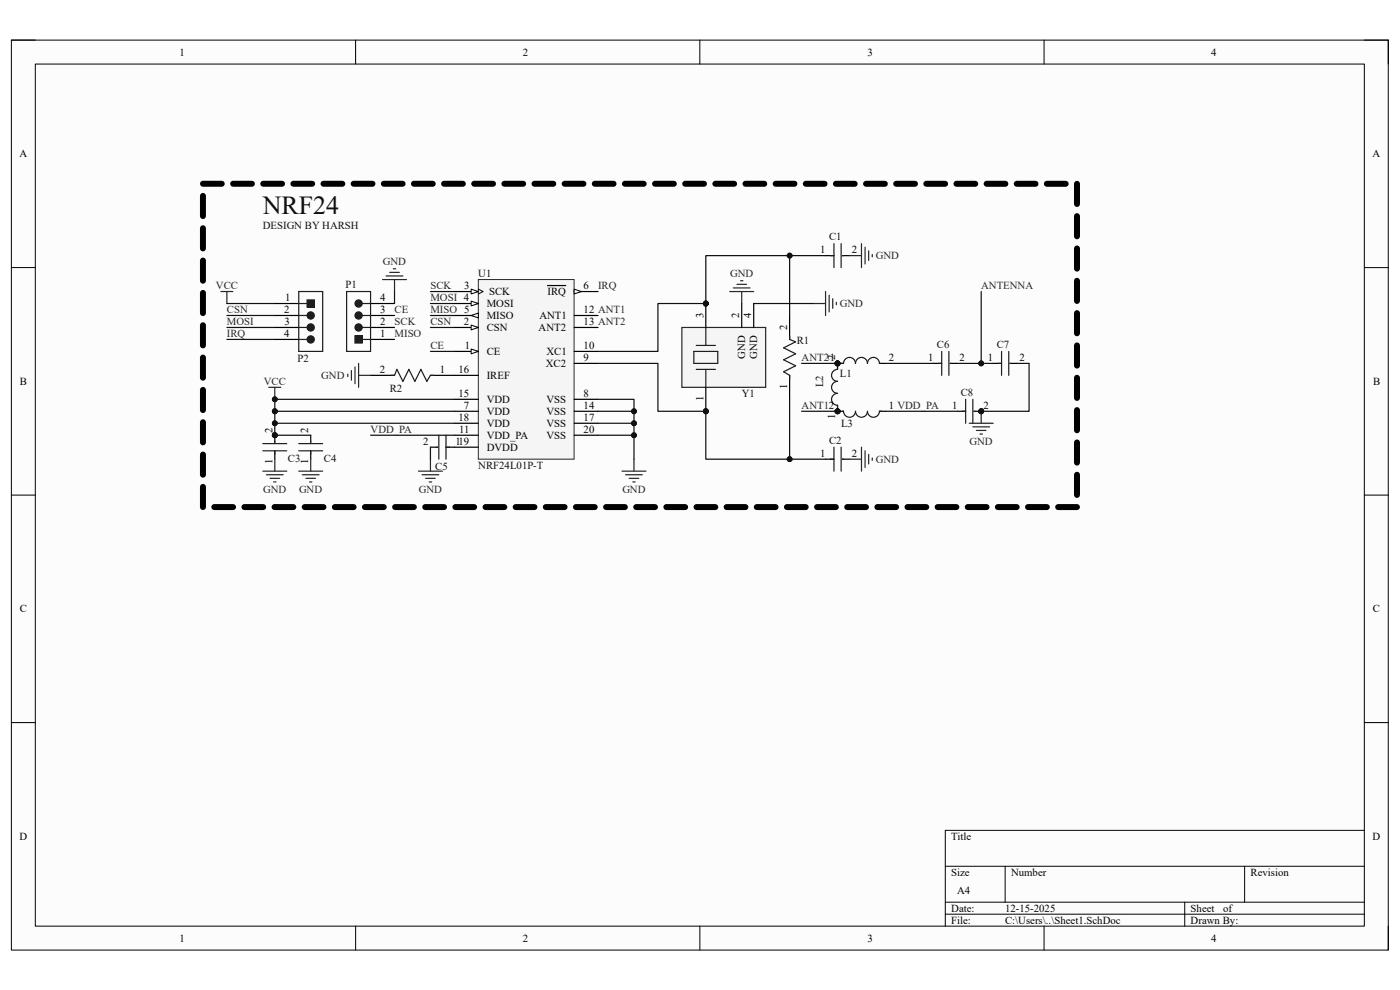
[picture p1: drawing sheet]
<svg xmlns="http://www.w3.org/2000/svg" width="297mm" height="210mm" viewBox="0 0 297 210" stroke-linecap="round" stroke-linejoin="round" font-family="sans-serif">
<path d="M2.4 8.5h292.1v193h-292.1z" fill-rule="evenodd" fill="#fcfcfc"/>
<path d="M2.4 8.5h292.1v193h-292.1z" fill="none" stroke="#000" stroke-width=".21"/>
<path d="M7.5 13.6h281.9v182.9h-281.9z" fill-rule="evenodd" fill="#fcfcfc"/>
<g fill="none" stroke="#000" stroke-width=".21">
<path d="M2.4 8.5h5.1M7.5 13.6h281.9v182.9h-281.9zM75.4 8.5v5.1M148.5 8.5v5.1M221.5 8.5v5.1M289.4 8.5h5.1v5.1M2.4 56.8h5.1M289.4 56.8h5.1M2.4 105h5.1M289.4 105h5.1M2.4 153.3h5.1M289.4 153.3h5.1"/>
<path d="M289.4 176.1h-88.9v20.4M75.4 196.5v5M148.5 196.5v5M200.5 183.8h88.9M200.5 191.4h88.9M200.5 193.9h88.9M213.2 183.8v7.6M221.5 196.5v5M251.3 191.4v5.1M264 183.8v7.6M294.5 196.5v5"/>
</g>
<path d="M101.5 59.3h20.3v38.1h-20.3z" fill-rule="evenodd" fill="#f5f5f5"/>
<path d="M101.5 59.3h20.3v38.1h-20.3z" fill="none" stroke="#262626" stroke-width=".21"/>
<path d="M96.4 74.5h5.1" fill="none" stroke="#000" stroke-width=".25"/>
<path d="M100 74l1.5 .5-1.5 .6z" fill="#fbfbfb"/>
<path d="M100 74l1.5 .5-1.5 .6z" fill="none" stroke="#000" stroke-width=".21"/>
<path d="M96.4 69.5h5.1M96.4 79.6h5.1M121.8 74.5h5.1M121.8 66.9h5.1M121.8 69.5h5.1M96.4 92.3h5.1M96.4 84.7h5.1M96.4 89.8h5.1M96.4 94.9h5.1M121.8 87.2h5.1M121.8 89.8h5.1" fill="none" stroke="#000" stroke-width=".25"/>
<path d="M100 69l1.5 .5-1.5 .5z" fill="#fbfbfb"/>
<path d="M100 69l1.5 .5-1.5 .5z" fill="none" stroke="#000" stroke-width=".21"/>
<path d="M96.4 61.8h5.1M121.8 92.3h5.1" fill="none" stroke="#000" stroke-width=".25"/>
<path d="M100 61.3l1.5 .5-1.5 .6z" fill="#fbfbfb"/>
<path d="M100 61.3l1.5 .5-1.5 .6zM101.5 61.3l1 .5-1 .6" fill="none" stroke="#000" stroke-width=".21"/>
<path d="M96.4 64.4h5.1" fill="none" stroke="#000" stroke-width=".25"/>
<path d="M100 63.9l1.5 .5-1.5 .5z" fill="#fbfbfb"/>
<path d="M100 63.9l1.5 .5-1.5 .5z" fill="none" stroke="#000" stroke-width=".21"/>
<path d="M96.4 66.9h5.1" fill="none" stroke="#000" stroke-width=".25"/>
<path d="M100 66.9l1.5-.5v1z" fill="#fbfbfb"/>
<path d="M100 66.9l1.5-.5v1z" fill="none" stroke="#000" stroke-width=".21"/>
<path d="M121.8 61.8h5.1" fill="none" stroke="#000" stroke-width=".25"/>
<path d="M121.8 61.3l1.5 .5-1.5 .6z" fill="#fbfbfb"/>
<path d="M121.8 61.3l1.5 .5-1.5 .6z" fill="none" stroke="#000" stroke-width=".21"/>
<path d="M116.2 60.6h3.8M121.8 77.1h5.1M96.4 87.2h5.1M121.8 84.7h5.1" fill="none" stroke="#000" stroke-width=".25"/>
<circle cx="149.7" cy="87.2" r=".51" fill="#0e0e0e"/>
<circle cx="149.7" cy="87.2" r=".51" fill="none" stroke="#0e0e0e" stroke-width=".21"/>
<circle cx="149.7" cy="64.4" r=".51" fill="#0e0e0e"/>
<circle cx="149.7" cy="64.4" r=".51" fill="none" stroke="#0e0e0e" stroke-width=".21"/>
<path d="M144.7 69.5h17.7v12.7h-17.7z" fill-rule="evenodd" fill="#f5f5f5"/>
<path d="M144.7 69.5h17.7v12.7h-17.7z" fill="none" stroke="#262626" stroke-width=".25"/>
<path d="M147.2 74.5h5.1v2.6h-5.1zM147.7 78.4h4.1M147.7 73.3h4.1M149.7 69.5v3.8M149.7 78.4v3.8" fill="none" stroke="#1c1c1c" stroke-width=".25"/>
<path d="M149.7 82.2v5" fill="none" stroke="#000" stroke-width=".25"/>
<circle cx="149.7" cy="87.2" r=".51" fill="#0e0e0e"/>
<circle cx="149.7" cy="87.2" r=".51" fill="none" stroke="#0e0e0e" stroke-width=".21"/>
<path d="M149.7 64.4v5.1" fill="none" stroke="#000" stroke-width=".25"/>
<circle cx="149.7" cy="64.4" r=".51" fill="#0e0e0e"/>
<circle cx="149.7" cy="64.4" r=".51" fill="none" stroke="#0e0e0e" stroke-width=".21"/>
<path d="M175.1 54.2h1.8M178.7 54.2h1.5M78.6 79.6h5.1M91.3 79.6h5.1M157.4 64.4v5.1M159.9 64.4v5.1M167.5 66.9v5.1M167.5 79.6v5.1M175.1 97.4h1.8M178.7 97.4h1.5" fill="none" stroke="#000" stroke-width=".25"/>
<path d="M176.2 54.2h.7M176.9 51.7v5.1M178.4 51.7v5.1M178.7 54.2h.3M82.9 79.6h.8l.5-1.2 1.3 2.5 1.2-2.5 1.3 2.5 1.3-2.5 1.3 2.5 .7-1.3h.8M167.5 71.2v.8l1.3 .5-2.6 1.3 2.6 1.3-2.6 1.2 2.6 1.3-2.6 1.3 1.3 .7v.8M176.2 97.4h.7M176.9 94.9v5M178.4 94.9v5M178.7 97.4h.3" fill="none" stroke="#1c1c1c" stroke-width=".25"/>
<g fill="none" stroke="#262626" stroke-width=".25">
<path d="M157.1 59.6h.5M180.2 54.2h2.6M182.8 51.7v5.1M183.5 52.5v3.5M184.3 53.2v2M185 54v.5M73.8 79.4v.5M74.6 78.6v2M75.3 77.8v3.6M76.1 77.1v5.1M76.1 79.6h2.5M154.8 61.8h5.1"/>
<path d="M155.6 61.1h3.5M156.3 60.3h2.1M157.4 61.8v2.6M172.6 64.4h2.5M175.1 61.8v5.1M175.9 62.6v3.6M176.7 63.4v2M177.4 64.1v.5M132 99.9h5M134.5 97.4v2.5M180.2 97.4h2.6M182.8 94.9v5"/>
<path d="M183.5 95.6v3.6M184.3 96.4v2M185 97.2v.5M132.7 100.7h3.6M133.5 101.5h2M134.2 102.2h.6"/>
</g>
<circle cx="58.3" cy="92.3" r=".51" fill="#0e0e0e"/>
<circle cx="58.3" cy="92.3" r=".51" fill="none" stroke="#0e0e0e" stroke-width=".21"/>
<path d="M58.3 92.3v1.6M58.3 95.6v1.8" fill="none" stroke="#000" stroke-width=".25"/>
<circle cx="58.3" cy="92.3" r=".51" fill="#0e0e0e"/>
<circle cx="58.3" cy="92.3" r=".51" fill="none" stroke="#0e0e0e" stroke-width=".21"/>
<g fill="none" stroke="#1c1c1c" stroke-width=".25">
<path d="M76.8 66.9h1.8M55.8 95.6h5M55.8 94.1h5M58.3 93.6v.3M58.3 95.6v.8M63.4 95.6h5.1M63.4 94.1h5.1M65.9 93.6v.3M65.9 95.6v.8M92.6 94.9h.2M93.1 92.3v5.1M94.6 92.3v5.1"/>
<path d="M94.6 94.9h.8"/>
</g>
<path d="M78.6 72h5.1M78.6 69.5h5.1M78.6 66.9h5.1M65.9 92.3v1.6M65.9 95.6v1.8M91.3 94.9h1.5M94.6 94.9h1.8" fill="none" stroke="#000" stroke-width=".25"/>
<g fill="none" stroke="#262626" stroke-width=".25">
<path d="M55.8 99.9h5M58.3 97.4v2.5M63.4 99.9h5.1M65.9 97.4v2.5M88.8 99.9h5.1M91.3 97.4v2.5M56.5 100.7h3.6M57.3 101.5h2M58 102.2h.6M64.1 100.7h3.6M64.9 101.5h2M65.7 102.2h.5"/>
<path d="M89.5 100.7h3.6M90.3 101.5h2M91.1 102.2h.5"/>
</g>
<circle cx="76.1" cy="66.9" r=".76" fill="#1c1c1c"/>
<g fill="none" stroke="#1c1c1c" stroke-width=".25">
<path d="M76.8 69.5h1.8"/>
<circle cx="76.1" cy="66.9" r=".76"/>
</g>
<circle cx="76.1" cy="69.5" r=".76" fill="#1c1c1c"/>
<g fill="none" stroke="#1c1c1c" stroke-width=".25">
<path d="M76.8 72h1.8M76.8 64.4h1.8"/>
<circle cx="76.1" cy="69.5" r=".76"/>
</g>
<path d="M78.6 64.4h5.1" fill="none" stroke="#000" stroke-width=".25"/>
<circle cx="76.1" cy="64.4" r=".76" fill="#1c1c1c"/>
<circle cx="76.1" cy="64.4" r=".76" fill="none" stroke="#1c1c1c" stroke-width=".25"/>
<path d="M75.3 71.2h1.5v1.6h-1.5z" fill-rule="evenodd" fill="#1c1c1c"/>
<path d="M63.4 69.5h1.8M73.5 61.8h5.1v12.7h-5.1zM75.3 71.2h1.5v1.6h-1.5z" fill="none" stroke="#1c1c1c" stroke-width=".25"/>
<path d="M58.3 64.4h5.1M58.3 66.9h5.1M58.3 69.5h5.1" fill="none" stroke="#000" stroke-width=".25"/>
<circle cx="65.9" cy="69.5" r=".76" fill="#1c1c1c"/>
<g fill="none" stroke="#1c1c1c" stroke-width=".25">
<path d="M63.4 66.9h1.8"/>
<circle cx="65.9" cy="69.5" r=".76"/>
</g>
<circle cx="65.9" cy="66.9" r=".76" fill="#1c1c1c"/>
<g fill="none" stroke="#1c1c1c" stroke-width=".25">
<path d="M63.4 64.4h1.8M63.4 72h1.8"/>
<circle cx="65.9" cy="66.9" r=".76"/>
</g>
<path d="M58.3 72h5.1" fill="none" stroke="#000" stroke-width=".25"/>
<circle cx="65.9" cy="72" r=".76" fill="#1c1c1c"/>
<circle cx="65.9" cy="72" r=".76" fill="none" stroke="#1c1c1c" stroke-width=".25"/>
<path d="M65.2 63.6h1.5v1.5h-1.5z" fill-rule="evenodd" fill="#1c1c1c"/>
<path d="M63.4 61.8h5.1v12.7h-5.1zM65.2 63.6h1.5v1.5h-1.5z" fill="none" stroke="#1c1c1c" stroke-width=".25"/>
<path d="M81.2 59.3h5M81.9 58.5h3.6M82.7 57.8h2M83.4 57h.5M83.7 59.3v2.5M46.9 61.8h2.5M48.1 61.8v2.6" fill="none" stroke="#262626" stroke-width=".25"/>
<circle cx="177.7" cy="87.2" r=".51" fill="#0e0e0e"/>
<circle cx="177.7" cy="87.2" r=".51" fill="none" stroke="#0e0e0e" stroke-width=".21"/>
<circle cx="177.7" cy="77.1" r=".51" fill="#0e0e0e"/>
<circle cx="177.7" cy="77.1" r=".51" fill="none" stroke="#0e0e0e" stroke-width=".21"/>
<path d="M177.7 86v1.2" fill="none" stroke="#000" stroke-width=".25"/>
<circle cx="177.7" cy="87.2" r=".51" fill="#0e0e0e"/>
<circle cx="177.7" cy="87.2" r=".51" fill="none" stroke="#0e0e0e" stroke-width=".21"/>
<path d="M177.7 77.1v1.3" fill="none" stroke="#000" stroke-width=".25"/>
<circle cx="177.7" cy="77.1" r=".51" fill="#0e0e0e"/>
<circle cx="177.7" cy="77.1" r=".51" fill="none" stroke="#0e0e0e" stroke-width=".21"/>
<path d="M177.7 78.1v.3a1.27 1.27 0 0 0-1.3 1.2 1.27 1.27 0 0 0 1.3 1.3 1.27 1.27 0 0 0-1.3 1.3 1.27 1.27 0 0 0 1.3 1.2 1.27 1.27 0 0 0-1.3 1.3 1.27 1.27 0 0 0 1.3 1.3v.5" fill="none" stroke="#1c1c1c" stroke-width=".25"/>
<circle cx="177.7" cy="77.1" r=".51" fill="#0e0e0e"/>
<circle cx="177.7" cy="77.1" r=".51" fill="none" stroke="#0e0e0e" stroke-width=".21"/>
<path d="M177.7 77.1h1.3" fill="none" stroke="#000" stroke-width=".25"/>
<circle cx="177.7" cy="77.1" r=".51" fill="#0e0e0e"/>
<circle cx="177.7" cy="77.1" r=".51" fill="none" stroke="#0e0e0e" stroke-width=".21"/>
<path d="M186.6 77.1h1.2" fill="none" stroke="#000" stroke-width=".25"/>
<path d="M178.4 77.1h.6a1.27 1.27 0 0 1 1.2-1.3 1.27 1.27 0 0 1 1.3 1.3 1.27 1.27 0 0 1 1.3-1.3 1.27 1.27 0 0 1 1.2 1.3 1.27 1.27 0 0 1 1.3-1.3 1.27 1.27 0 0 1 1.3 1.3h.2" fill="none" stroke="#1c1c1c" stroke-width=".25"/>
<circle cx="177.7" cy="87.2" r=".51" fill="#0e0e0e"/>
<circle cx="177.7" cy="87.2" r=".51" fill="none" stroke="#0e0e0e" stroke-width=".21"/>
<path d="M177.7 87.2h1.3M186.6 87.2h1.2" fill="none" stroke="#000" stroke-width=".25"/>
<circle cx="177.7" cy="87.2" r=".51" fill="#0e0e0e"/>
<circle cx="177.7" cy="87.2" r=".51" fill="none" stroke="#0e0e0e" stroke-width=".21"/>
<path d="M199 77.1h.8M199.8 74.5v5.1M201.3 74.5v5.1M201.6 77.1h.2M178.7 87.2h.3a1.27 1.27 0 0 0 1.2 1.3 1.27 1.27 0 0 0 1.3-1.3 1.27 1.27 0 0 0 1.3 1.3 1.27 1.27 0 0 0 1.2-1.3 1.27 1.27 0 0 0 1.3 1.3 1.27 1.27 0 0 0 1.3-1.3h.5" fill="none" stroke="#1c1c1c" stroke-width=".25"/>
<path d="M198 77.1h1.8M201.6 77.1h1.5" fill="none" stroke="#000" stroke-width=".25"/>
<circle cx="208.2" cy="87.2" r=".51" fill="#0e0e0e"/>
<circle cx="208.2" cy="87.2" r=".51" fill="none" stroke="#0e0e0e" stroke-width=".21"/>
<path d="M203.1 87.2h1.8M206.6 87.2h1.6" fill="none" stroke="#000" stroke-width=".25"/>
<circle cx="208.2" cy="87.2" r=".51" fill="#0e0e0e"/>
<circle cx="208.2" cy="87.2" r=".51" fill="none" stroke="#0e0e0e" stroke-width=".21"/>
<path d="M204.1 87.2h.8M204.9 84.7v5.1M206.4 84.7v5.1M206.6 87.2h.3" fill="none" stroke="#1c1c1c" stroke-width=".25"/>
<path d="M205.6 89.8h5.1M206.4 90.6h3.5M207.1 91.3h2.1M207.9 92.1h.5M208.2 87.2v2.6" fill="none" stroke="#262626" stroke-width=".25"/>
<circle cx="208.2" cy="87.2" r=".51" fill="#0e0e0e"/>
<circle cx="208.2" cy="87.2" r=".51" fill="none" stroke="#0e0e0e" stroke-width=".21"/>
<path d="M210.7 77.1h1.8M214.3 77.1h1.5" fill="none" stroke="#000" stroke-width=".25"/>
<path d="M211.7 77.1h.8M212.5 74.5v5.1M214 74.5v5.1M214.3 77.1h.2" fill="none" stroke="#1c1c1c" stroke-width=".25"/>
<path d="M149.7 64.4h-10.1v10.1h-12.7" fill="none" stroke="#0e0e0e" stroke-width=".25"/>
<circle cx="149.7" cy="64.4" r=".51" fill="#0e0e0e"/>
<circle cx="149.7" cy="64.4" r=".51" fill="none" stroke="#0e0e0e" stroke-width=".21"/>
<path d="M126.9 77.1h12.7v10.1h10.1" fill="none" stroke="#0e0e0e" stroke-width=".25"/>
<circle cx="149.7" cy="87.2" r=".51" fill="#0e0e0e"/>
<circle cx="149.7" cy="87.2" r=".51" fill="none" stroke="#0e0e0e" stroke-width=".21"/>
<path d="M167.5 84.7v12.7h-17.8v-10.2" fill="none" stroke="#0e0e0e" stroke-width=".25"/>
<circle cx="149.7" cy="87.2" r=".51" fill="#0e0e0e"/>
<circle cx="149.7" cy="87.2" r=".51" fill="none" stroke="#0e0e0e" stroke-width=".21"/>
<circle cx="167.5" cy="97.4" r=".51" fill="#0e0e0e"/>
<circle cx="167.5" cy="97.4" r=".51" fill="none" stroke="#0e0e0e" stroke-width=".21"/>
<path d="M175.1 54.2h-25.4v10.2" fill="none" stroke="#0e0e0e" stroke-width=".25"/>
<circle cx="149.7" cy="64.4" r=".51" fill="#0e0e0e"/>
<circle cx="149.7" cy="64.4" r=".51" fill="none" stroke="#0e0e0e" stroke-width=".21"/>
<circle cx="167.5" cy="54.2" r=".51" fill="#0e0e0e"/>
<circle cx="167.5" cy="54.2" r=".51" fill="none" stroke="#0e0e0e" stroke-width=".21"/>
<path d="M167.5 54.2v12.7" fill="none" stroke="#0e0e0e" stroke-width=".25"/>
<circle cx="167.5" cy="54.2" r=".51" fill="#0e0e0e"/>
<circle cx="167.5" cy="54.2" r=".51" fill="none" stroke="#0e0e0e" stroke-width=".21"/>
<path d="M167.5 97.4h7.6" fill="none" stroke="#0e0e0e" stroke-width=".25"/>
<circle cx="167.5" cy="97.4" r=".51" fill="#0e0e0e"/>
<circle cx="167.5" cy="97.4" r=".51" fill="none" stroke="#0e0e0e" stroke-width=".21"/>
<path d="M159.9 64.4h12.7M58.3 87.2h38.1" fill="none" stroke="#0e0e0e" stroke-width=".25"/>
<circle cx="58.3" cy="87.2" r=".51" fill="#0e0e0e"/>
<circle cx="58.3" cy="87.2" r=".51" fill="none" stroke="#0e0e0e" stroke-width=".21"/>
<path d="M96.4 84.7h-38.1v2.5" fill="none" stroke="#0e0e0e" stroke-width=".25"/>
<circle cx="58.3" cy="84.7" r=".51" fill="#0e0e0e"/>
<circle cx="58.3" cy="84.7" r=".51" fill="none" stroke="#0e0e0e" stroke-width=".21"/>
<circle cx="58.3" cy="87.2" r=".51" fill="#0e0e0e"/>
<circle cx="58.3" cy="87.2" r=".51" fill="none" stroke="#0e0e0e" stroke-width=".21"/>
<path d="M126.9 84.7h7.6v12.7" fill="none" stroke="#0e0e0e" stroke-width=".25"/>
<circle cx="134.5" cy="87.2" r=".51" fill="#0e0e0e"/>
<circle cx="134.5" cy="87.2" r=".51" fill="none" stroke="#0e0e0e" stroke-width=".21"/>
<circle cx="134.5" cy="89.8" r=".51" fill="#0e0e0e"/>
<circle cx="134.5" cy="89.8" r=".51" fill="none" stroke="#0e0e0e" stroke-width=".21"/>
<circle cx="134.5" cy="92.3" r=".51" fill="#0e0e0e"/>
<circle cx="134.5" cy="92.3" r=".51" fill="none" stroke="#0e0e0e" stroke-width=".21"/>
<path d="M126.9 87.2h7.6" fill="none" stroke="#0e0e0e" stroke-width=".25"/>
<circle cx="134.5" cy="87.2" r=".51" fill="#0e0e0e"/>
<circle cx="134.5" cy="87.2" r=".51" fill="none" stroke="#0e0e0e" stroke-width=".21"/>
<path d="M126.9 89.8h7.6" fill="none" stroke="#0e0e0e" stroke-width=".25"/>
<circle cx="134.5" cy="89.8" r=".51" fill="#0e0e0e"/>
<circle cx="134.5" cy="89.8" r=".51" fill="none" stroke="#0e0e0e" stroke-width=".21"/>
<path d="M126.9 92.3h7.6" fill="none" stroke="#0e0e0e" stroke-width=".25"/>
<circle cx="134.5" cy="92.3" r=".51" fill="#0e0e0e"/>
<circle cx="134.5" cy="92.3" r=".51" fill="none" stroke="#0e0e0e" stroke-width=".21"/>
<path d="M58.3 87.2v2.6h38.1" fill="none" stroke="#0e0e0e" stroke-width=".25"/>
<circle cx="58.3" cy="87.2" r=".51" fill="#0e0e0e"/>
<circle cx="58.3" cy="87.2" r=".51" fill="none" stroke="#0e0e0e" stroke-width=".21"/>
<circle cx="58.3" cy="89.8" r=".51" fill="#0e0e0e"/>
<circle cx="58.3" cy="89.8" r=".51" fill="none" stroke="#0e0e0e" stroke-width=".21"/>
<g fill="none" stroke="#0e0e0e" stroke-width=".25">
<path d="M48.1 66.9h10.2M48.1 69.5h10.2M48.1 72h10.2M83.7 61.8v2.6M91.3 61.8h5.1M91.3 64.4h5.1M91.3 66.9h5.1M91.3 69.5h5.1M91.3 74.5h5.1M187.8 77.1h10.2M58.3 92.3h7.6M91.3 94.9v2.5"/>
<path d="M187.8 87.2h15.3"/>
</g>
<circle cx="58.3" cy="92.3" r=".51" fill="#0e0e0e"/>
<circle cx="58.3" cy="92.3" r=".51" fill="none" stroke="#0e0e0e" stroke-width=".21"/>
<path d="M58.3 89.8v2.5" fill="none" stroke="#0e0e0e" stroke-width=".25"/>
<circle cx="58.3" cy="89.8" r=".51" fill="#0e0e0e"/>
<circle cx="58.3" cy="89.8" r=".51" fill="none" stroke="#0e0e0e" stroke-width=".21"/>
<circle cx="58.3" cy="92.3" r=".51" fill="#0e0e0e"/>
<circle cx="58.3" cy="92.3" r=".51" fill="none" stroke="#0e0e0e" stroke-width=".21"/>
<path d="M215.8 77.1h2.5v10.1h-10.1M78.6 92.3h17.8" fill="none" stroke="#0e0e0e" stroke-width=".25"/>
<circle cx="208.2" cy="87.2" r=".51" fill="#0e0e0e"/>
<circle cx="208.2" cy="87.2" r=".51" fill="none" stroke="#0e0e0e" stroke-width=".21"/>
<path d="M170.1 87.2h7.6" fill="none" stroke="#0e0e0e" stroke-width=".25"/>
<circle cx="177.7" cy="87.2" r=".51" fill="#0e0e0e"/>
<circle cx="177.7" cy="87.2" r=".51" fill="none" stroke="#0e0e0e" stroke-width=".21"/>
<path d="M170.1 77.1h7.6" fill="none" stroke="#0e0e0e" stroke-width=".25"/>
<circle cx="177.7" cy="77.1" r=".51" fill="#0e0e0e"/>
<circle cx="177.7" cy="77.1" r=".51" fill="none" stroke="#0e0e0e" stroke-width=".21"/>
<path d="M203.1 77.1h7.6" fill="none" stroke="#0e0e0e" stroke-width=".25"/>
<circle cx="208.2" cy="77.1" r=".51" fill="#0e0e0e"/>
<circle cx="208.2" cy="77.1" r=".51" fill="none" stroke="#0e0e0e" stroke-width=".21"/>
<path d="M208.2 61.8v15.3" fill="none" stroke="#0e0e0e" stroke-width=".25"/>
<circle cx="208.2" cy="77.1" r=".51" fill="#0e0e0e"/>
<circle cx="208.2" cy="77.1" r=".51" fill="none" stroke="#0e0e0e" stroke-width=".21"/>
<path d="M48.1 64.4h10.2" fill="none" stroke="#0e0e0e" stroke-width=".25"/>
<path d="M57 82.2h2.6M58.3 82.2v2.5" fill="none" stroke="#262626" stroke-width=".25"/>
<circle cx="58.3" cy="84.7" r=".51" fill="#0e0e0e"/>
<circle cx="58.3" cy="84.7" r=".51" fill="none" stroke="#0e0e0e" stroke-width=".21"/>
<g fill="none" stroke="#000" stroke-width="1.3">
<path d="M43.1 39h4M49.5 39h3.9M55.8 39h4M62.2 39h4M68.6 39h4M75 39h4M81.4 39h4M87.8 39h4M94.2 39h4M100.6 39h4M107 39h4M113.4 39h4"/>
<path d="M119.8 39h4M126.2 39h4M132.6 39h4M139 39h4M145.4 39h4M151.8 39h3.9M158.1 39h4M164.5 39h4M170.9 39h4M177.3 39h4M183.7 39h4M190.1 39h4"/>
<path d="M196.5 39h4M202.9 39h4M209.3 39h4M215.7 39h4M222.1 39h4M228.5 39v4.3M43.1 41.6v4.2M43.1 48.4v4.3M43.1 55.3v4.3M228.5 45.8v4.3M228.5 52.7v4.3M228.5 59.6v4.2"/>
<path d="M43.1 62.1v4.3M43.1 69v4.3M43.1 75.8v4.3M228.5 66.4v4.3M228.5 73.3v4.3M43.1 82.7v4.3M43.1 89.6v4.3M43.1 96.4v4.3M228.5 80.1v4.3M228.5 87v4.3M228.5 93.9v4.2M43.1 103.3v4.3"/>
<path d="M45.5 107.6h4M51.8 107.6h4M58.2 107.6h4M64.6 107.6h4M71 107.6h4M77.4 107.6h4M83.8 107.6h4M90.2 107.6h4M96.6 107.6h4M103 107.6h4M109.4 107.6h4M115.8 107.6h4"/>
<path d="M122.2 107.6h4M128.6 107.6h4M135 107.6h4M141.4 107.6h4M147.8 107.6h4M154.2 107.6h3.9M160.5 107.6h4M166.9 107.6h4M173.3 107.6h4M179.7 107.6h4M186.1 107.6h4M192.5 107.6h4"/>
<path d="M198.9 107.6h4M205.3 107.6h4M211.7 107.6h4M218.1 107.6h4M224.5 107.6h4M228.5 100.7v4.3"/>
</g>
<text font-size="5.5" fill="#0e0e0e" x="55.8" y="45.4">NRF24</text>
<g font-size="2.3">
<text x="38.1" y="11.8">1</text>
<text x="110.9" y="11.8">2</text>
<text x="184" y="11.8">3</text>
<text x="256.9" y="11.8">4</text>
<text x="4.1" y="33.4">A</text>
<text x="291.2" y="33.4">A</text>
<text x="174" y="53.7">1</text>
<text x="180.7" y="53.7">2</text>
<text x="60.5" y="63.9">1</text>
<text x="80.6" y="63.9">4</text>
<text x="98.5" y="61.3">3</text>
<text x="103.3" y="65.2">MOSI</text>
<text x="103.8" y="62.6">SCK</text>
<text x="116.2" y="62.6">IRQ</text>
<text x="123.8" y="61.3">6</text>
<text x="60.3" y="66.4">2</text>
<text x="60.3" y="71.5">4</text>
<text x="60.4" y="69">3</text>
<text x="80.6" y="71.5">1</text>
<text x="80.6" y="69">2</text>
<text x="80.6" y="66.4">3</text>
<text x="98.4" y="69">2</text>
<text x="103.3" y="70.2">CSN</text>
<text x="103.3" y="67.7">MISO</text>
<text x="114.3" y="70.2">ANT2</text>
<text x="114.4" y="67.7">ANT1</text>
<text x="123.8" y="66.4">12 ANT1</text>
<text x="123.8" y="69">13 ANT2</text>
<text x="149.2" y="67.4" transform="rotate(-90 149.2 67.4)">3</text>
<text x="156.8" y="67.4" transform="rotate(-90 156.8 67.4)">2</text>
<text x="159.4" y="67.4" transform="rotate(-90 159.4 67.4)">4</text>
<text x="167" y="70" transform="rotate(-90 167 70)">2</text>
<text x="98.6" y="74">1</text>
<text x="103.3" y="75.3">CE</text>
<text x="115.8" y="77.9">XC2</text>
<text x="116" y="75.3">XC1</text>
<text x="123.8" y="74">10</text>
<text x="123.8" y="76.6">9</text>
<text x="158.1" y="76.1" transform="rotate(-90 158.1 76.1)">GND</text>
<text x="160.7" y="76.1" transform="rotate(-90 160.7 76.1)">GND</text>
<text x="177.2" y="76.3" transform="rotate(-90 177.2 76.3)">2</text>
<text x="188.6" y="76.6">2</text>
<text x="196.9" y="76.6">1</text>
<text x="203.6" y="76.6">2</text>
<text x="209.6" y="76.6">1</text>
<text x="216.3" y="76.6">2</text>
<text x="4.2" y="81.7">B</text>
<text x="80.6" y="79.1">2</text>
<text x="93.3" y="79.1">1</text>
<text x="97.2" y="79.1">16</text>
<text x="103.3" y="80.4">IREF</text>
<text x="167" y="82.5" transform="rotate(-90 167 82.5)">1</text>
<text x="291.3" y="81.7">B</text>
<text x="97.3" y="84.2">15</text>
<text x="97.3" y="89.3">18</text>
<text x="98.4" y="86.7">7</text>
<text x="103.3" y="85.5">VDD</text>
<text x="103.3" y="88">VDD</text>
<text x="116" y="88">VSS</text>
<text x="116" y="85.5">VSS</text>
<text x="123.8" y="86.7">14</text>
<text x="123.8" y="89.3">17</text>
<text x="123.8" y="84.2">8</text>
<text x="149.2" y="85" transform="rotate(-90 149.2 85)">1</text>
<text x="177.2" y="88.9" transform="rotate(-90 177.2 88.9)">1</text>
<text x="188.6" y="86.7">1 VDD_PA</text>
<text x="202" y="86.7">1</text>
<text x="208.7" y="86.7">2</text>
<text x="57.8" y="91.8" transform="rotate(-90 57.8 91.8)">2</text>
<text x="65.4" y="91.8" transform="rotate(-90 65.4 91.8)">2</text>
<text x="89.7" y="94.4">2</text>
<text x="96.6" y="94.4">119</text>
<text x="97.4" y="91.8">11</text>
<text x="103.3" y="93.1">VDD_PA</text>
<text x="103.3" y="90.6">VDD</text>
<text x="103.3" y="95.6">DVDD</text>
<text x="116" y="90.6">VSS</text>
<text x="116" y="93.1">VSS</text>
<text x="123.8" y="91.8">20</text>
<text x="57.8" y="98.5" transform="rotate(-90 57.8 98.5)">1</text>
<text x="65.4" y="98.5" transform="rotate(-90 65.4 98.5)">1</text>
<text x="174" y="96.9">1</text>
<text x="180.7" y="96.9">2</text>
<text x="4.2" y="129.9">C</text>
<text x="291.3" y="129.9">C</text>
<text x="4.1" y="178.2">D</text>
<text x="201.8" y="178.2">Title</text>
<text x="291.2" y="178.2">D</text>
<text x="201.8" y="185.8">Size</text>
<text x="214.5" y="185.8">Number</text>
<text x="265.3" y="185.8">Revision</text>
<text x="203.1" y="189.6">A4</text>
<text x="201.8" y="193.4">Date:</text>
<text x="201.8" y="196">File:</text>
<text x="213.2" y="196">C:\Users\..\Sheet1.SchDoc</text>
<text x="213.2" y="193.4">12-15-2025</text>
<text x="252.6" y="193.4">Sheet</text>
<text x="252.6" y="196">Drawn By:</text>
<text x="259.5" y="193.4">of</text>
<text x="38.1" y="199.8">1</text>
<text x="110.9" y="199.8">2</text>
<text x="184" y="199.8">3</text>
<text x="256.9" y="199.8">4</text>
</g>
<g font-size="2.3" fill="#0e0e0e">
<text x="55.8" y="48.6">DESIGN BY HARSH</text>
<text x="175.9" y="50.9">C1</text>
<text x="101.5" y="58.8">U1</text>
<text x="73.3" y="61.1">P1</text>
<text x="63.1" y="76.8">P2</text>
<text x="169" y="73">R1</text>
<text x="198.8" y="73.8">C6</text>
<text x="211.5" y="73.8">C7</text>
<text x="82.7" y="83.2">R2</text>
<text x="174.6" y="82.2" transform="rotate(-90 174.6 82.2)">L2</text>
<text x="178.2" y="79.9">L1</text>
<text x="203.8" y="83.9">C8</text>
<text x="157.4" y="84.2">Y1</text>
<text x="175.9" y="94.1">C2</text>
<text x="178.4" y="90.6">L3</text>
<text x="61.1" y="97.9">C3</text>
<text x="68.7" y="97.9">C4</text>
<text x="92.3" y="99.7">C5</text>
<text x="101.5" y="99.4">NRF24L01P-T</text>
</g>
<g font-size="2.3" fill="#262626">
<text x="81.2" y="56.3">GND</text>
<text x="154.9" y="58.8">GND</text>
<text x="185.8" y="55">GND</text>
<text x="45.8" y="61.3">VCC</text>
<text x="91.3" y="61.3">SCK</text>
<text x="91.3" y="63.9">MOSI 4</text>
<text x="126.9" y="61.3">IRQ</text>
<text x="178.2" y="65.2">GND</text>
<text x="208.2" y="61.3">ANTENNA</text>
<text x="48.1" y="66.4">CSN</text>
<text x="48.1" y="69">MOSI</text>
<text x="48.1" y="71.5">IRQ</text>
<text x="83.7" y="66.4">CE</text>
<text x="83.7" y="69">SCK</text>
<text x="83.7" y="71.5">MISO</text>
<text x="91.3" y="66.4">MISO 5</text>
<text x="91.3" y="69">CSN</text>
<text x="91.3" y="74">CE</text>
<text x="170.1" y="76.6">ANT21</text>
<text x="56" y="81.7">VCC</text>
<text x="68.2" y="80.4">GND</text>
<text x="170.1" y="86.7">ANT12</text>
<text x="78.6" y="91.8">VDD_PA</text>
<text x="205.7" y="94.4">GND</text>
<text x="185.8" y="98.2">GND</text>
<text x="55.8" y="104.5">GND</text>
<text x="63.5" y="104.5">GND</text>
<text x="88.9" y="104.5">GND</text>
<text x="132" y="104.5">GND</text>
</g>
</svg>
